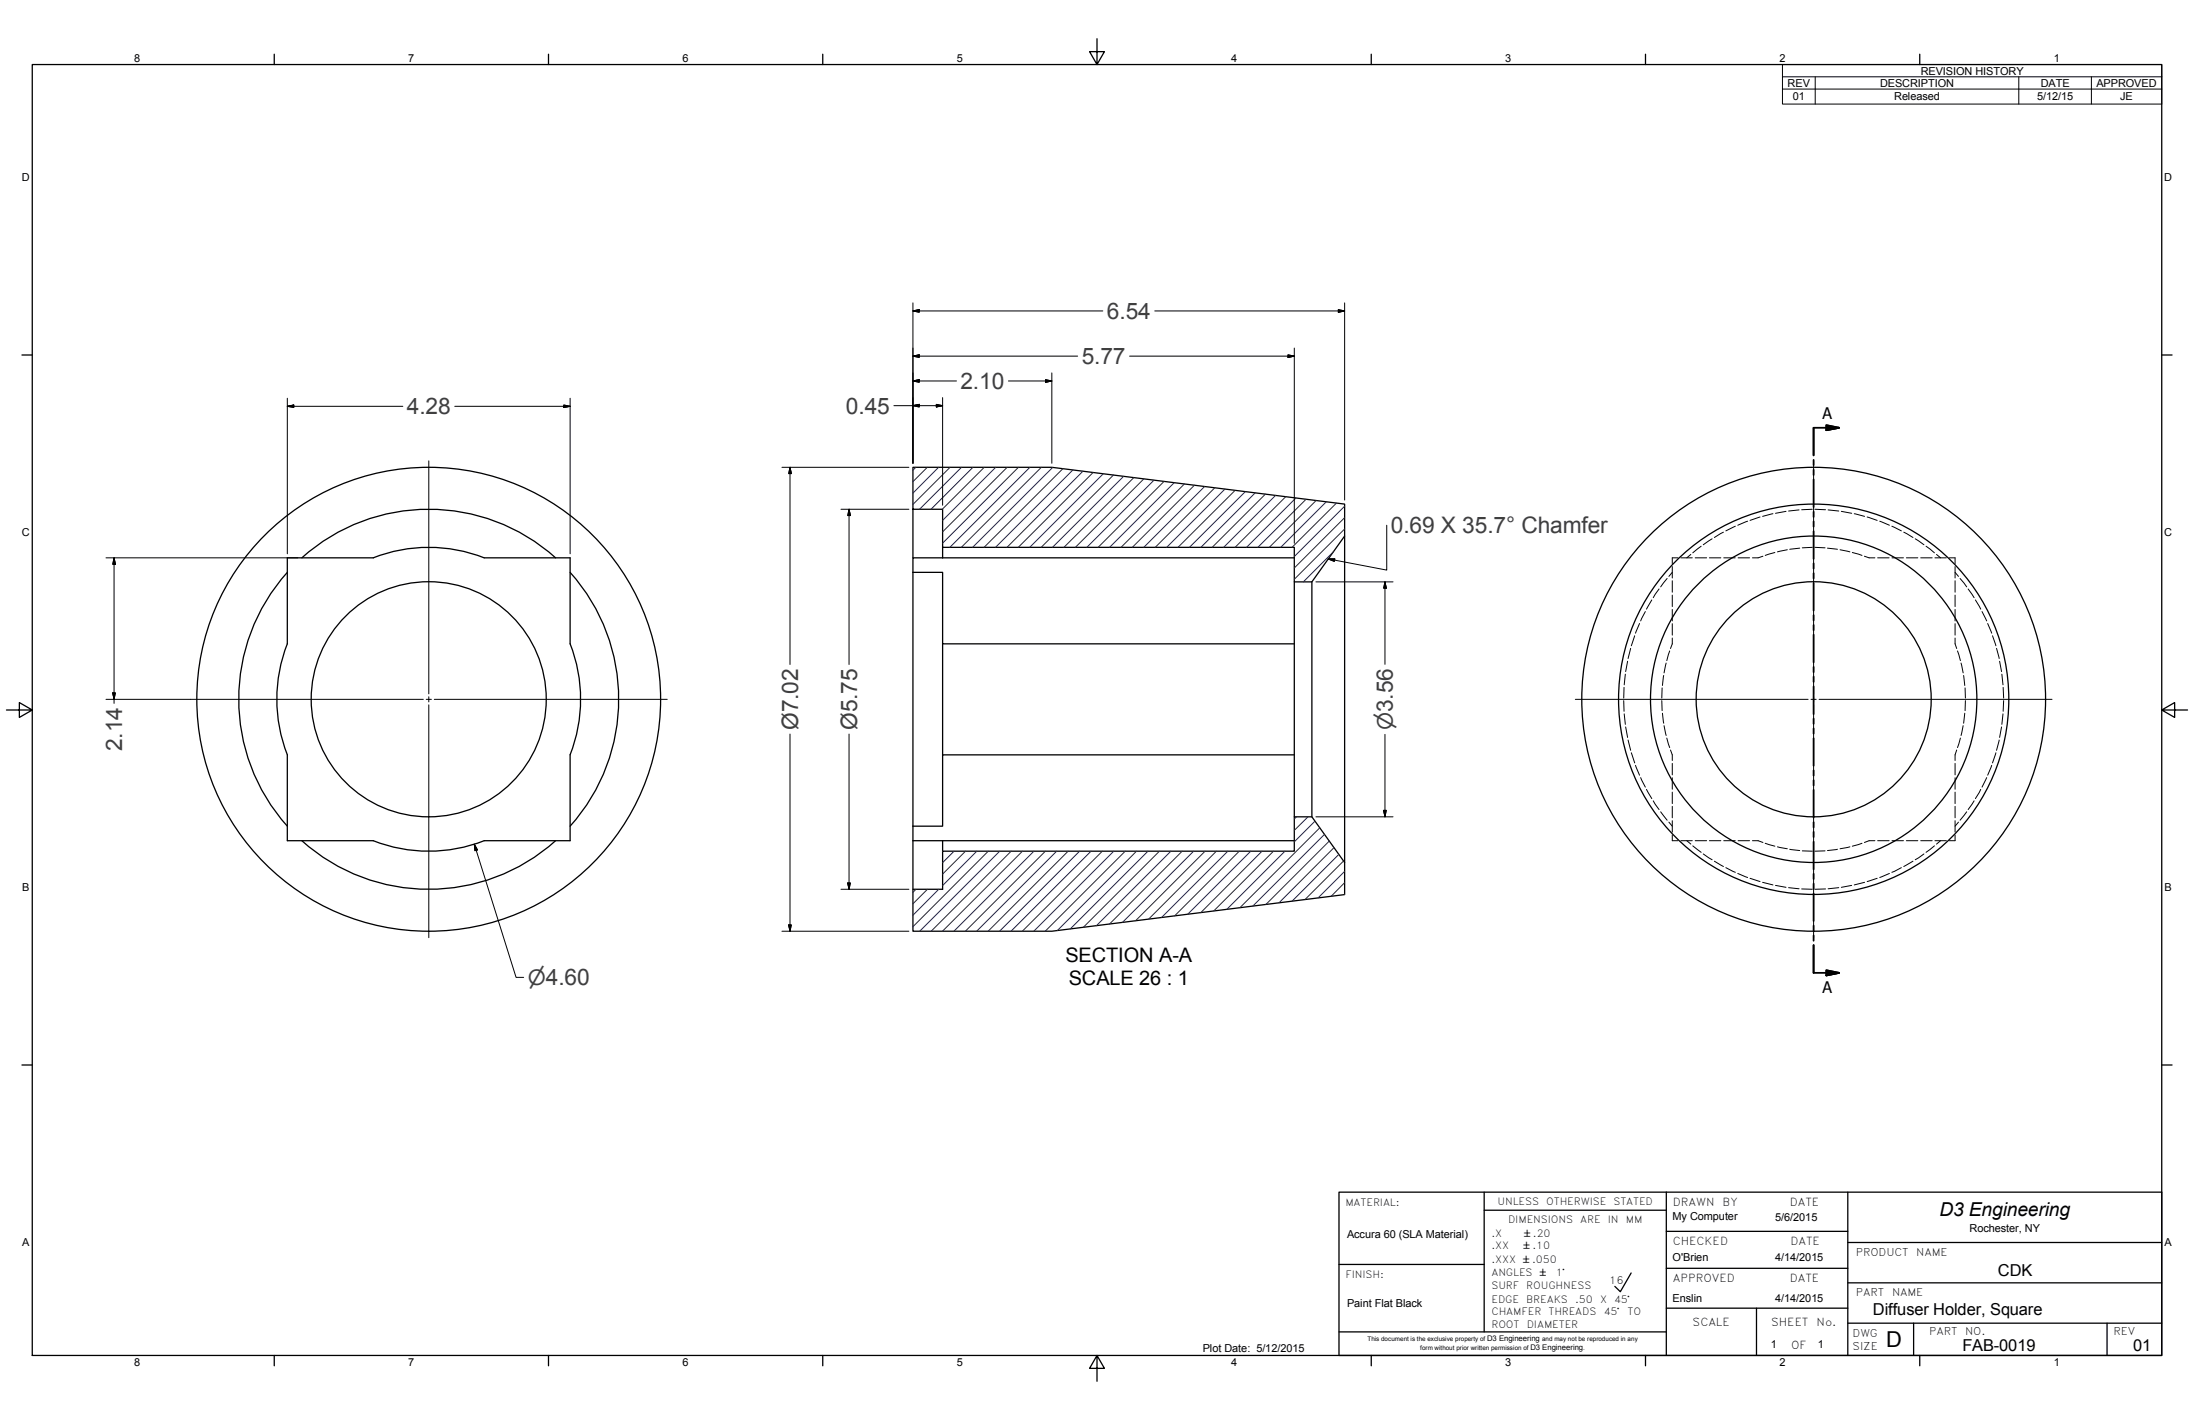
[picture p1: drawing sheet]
<svg xmlns="http://www.w3.org/2000/svg" width="864mm" height="559mm" viewBox="0 0 864 559" stroke-linecap="round" stroke-linejoin="round" font-family="sans-serif">
<!-- layer: Hidden Edges(ANSI) -->
<g fill="none" stroke="#000" stroke-width=".39">
<path d="M660.5 219.5h-2.3v2.3M661.6 219.5h4.5M665.5 218.2l-1.5 1.3M667.3 219.5h4.5M669.6 214.9l-3.3 2.7M672.8 219.5h4.6M673.9 212l-3.5 2.4M678.4 209.4l-3.6 2.1M678.5 219.5h4.5M683.1 207.1l-3.8 1.8M684.1 219.5h4.6M687.9 205.1l-3.9 1.6"/>
<path d="M692.8 203.5l-4 1.3M693.9 218.9l-1.9 .6h-2.2M697.9 202.2l-4.1 1M698.6 217.4l-3.8 1.2M703 201.2l-4.1 .8M703.5 216.3l-3.9 .9M708.2 200.7l-4.2 .4M708.4 215.7l-3.9 .5M713.4 200.4l-4.2 .2M713.4 215.4l-4 .2M714.4 215.4l4 .2M714.4 200.4l4.2 .2"/>
<path d="M719.3 215.7l4 .5M719.6 200.7l4.2 .4M724.3 216.3l3.9 .9M724.8 201.2l4.1 .8M729.1 217.4l3.8 1.2M729.9 202.2l4 1M733.9 218.9l1.8 .6h2.3M734.9 203.5l4 1.3M739.1 219.5h4.5M739.9 205.1l3.8 1.6M744.7 207.1l3.7 1.8M744.7 219.5h4.5"/>
<path d="M749.4 209.4l3.6 2.1M750.4 219.5h4.5M753.9 212l3.4 2.4M756 219.5h4.5M758.1 214.9l3.3 2.7M761.6 219.5h4.5M762.3 218.2l1.5 1.3M767.3 219.5h2.3v2.3M650.2 236.1l-2.1 3.6M653 231.8l-2.3 3.4M656.2 227.6l-2.5 3.3M658.2 222.9v4.6"/>
<path d="M658.2 228.5v4.5M658.2 234.2v4.5M658.2 239.8v4.5M658.2 225.2l-1.3 1.6M769.6 222.9v4.6M769.6 228.5v4.5M769.6 234.2v4.5M769.6 239.8v4.5M769.6 225.2l1.3 1.6M771.5 227.6l2.6 3.3M774.7 231.8l2.3 3.4M777.6 236.1l2.1 3.6"/>
<path d="M641.9 255.1l-1.1 4M643.4 250.2l-1.3 3.9M645.4 245.4l-1.6 3.8M647.6 240.7l-1.8 3.6M657.2 256.2l-1.1 3.8M658.2 245.4v4.5M658.2 251.1v2.3l-.7 1.8M769.6 245.4v4.5M769.6 251.1v2.3l.6 1.8M770.5 256.2l1.2 3.8M780.2 240.7l1.8 3.6M782.4 245.4l1.6 3.8"/>
<path d="M784.3 250.2l1.3 3.9M785.9 255.1l1 4M639.1 275.7l.2 4.2M639.3 270.5l-.2 4.2M639.8 265.3l-.5 4.2M640.7 260.2l-.8 4.1M654.1 275.7l.1 4M654.2 270.7l-.1 4M654.9 265.8l-.5 3.9M655.8 260.9l-.8 3.9M771.9 260.9l.8 3.9M772.9 265.8l.5 3.9"/>
<path d="M773.5 270.7l.1 4M773.6 275.7l-.1 4M787.1 260.2l.7 4.1M788 265.3l.4 4.2M788.5 270.5l.2 4.2M788.7 275.7l-.2 4.2M639.3 280.9l.5 4.2M639.9 286.1l.8 4.1M640.8 291.2l1.1 4.1M642.1 296.2l1.3 4M654.4 280.7l.5 3.9M655 285.6l.8 3.8"/>
<path d="M656.1 290.4l1.1 3.8M657.5 295.1l.7 2v2.2M770.2 295.1l-.6 2v2.2M771.7 290.4l-1.2 3.8M772.7 285.6l-.8 3.8M773.4 280.7l-.5 3.9M785.6 296.2l-1.3 4M786.9 291.2l-1 4.1M787.8 286.1l-.7 4.1M788.4 280.9l-.4 4.2M643.8 301.2l1.6 3.9M645.8 306l1.8 3.8"/>
<path d="M648.1 310.6l2.1 3.7M650.7 315.2l2.3 3.4M653.7 319.5l2.5 3.3M658.2 300.4v4.5M658.2 306.1v4.5M658.2 311.7v4.5M658.2 317.3v4.5M769.6 300.4v4.5M769.6 306.1v4.5M769.6 311.7v4.5M769.6 317.3v4.5M774.1 319.5l-2.6 3.3"/>
<path d="M777 315.2l-2.3 3.4M779.7 310.6l-2.1 3.7M782 306l-1.8 3.8M784 301.2l-1.6 3.9M656.9 323.5l1.3 1.6M658.2 323v4.5M658.2 328.6v2.2h2.3M661.6 330.8h4.5M664 330.8l1.5 1.4M666.3 332.9l3.3 2.5M667.3 330.8h4.5M670.4 336l3.5 2.3"/>
<path d="M672.8 330.8h4.6M674.8 338.9l3.6 2.1M678.5 330.8h4.5M684.1 330.8h4.6M689.8 330.8h2.2l1.9 .7M694.8 331.9l3.8 1.1M699.6 333.2l3.9 .8M704.5 334.2l3.9 .5M709.4 334.8l4 .2M718.4 334.8l-4 .2M723.3 334.2l-4 .5M728.2 333.2l-3.9 .8"/>
<path d="M732.9 331.9l-3.8 1.1M738 330.8h-2.3l-1.8 .7M739.1 330.8h4.5M744.7 330.8h4.5M750.4 330.8h4.5M753 338.9l-3.6 2.1M756 330.8h4.5M757.3 336l-3.4 2.3M761.4 332.9l-3.3 2.5M761.6 330.8h4.5M763.8 330.8l-1.5 1.4M769.6 323v4.5"/>
<path d="M769.6 328.6v2.2h-2.3M770.9 323.5l-1.3 1.6M679.3 341.4l3.8 1.9M684 343.7l3.9 1.6M688.8 345.6l4 1.3M693.8 347.2l4.1 1M698.9 348.4l4.1 .8M704 349.3l4.2 .5M709.2 349.8l4.2 .1M718.6 349.8l-4.2 .1M723.8 349.3l-4.2 .5M728.9 348.4l-4.1 .8"/>
<path d="M733.9 347.2l-4 1M738.9 345.6l-4 1.3M743.7 343.7l-3.8 1.6M748.4 341.4l-3.7 1.9"/>
</g>
<!-- layer: Visible Edges(ANSI) -->
<g fill="none" stroke="#000" stroke-width=".51">
<path d="M359.3 183.9h54.7l115.3 14.5v12.5l-12.9 18.1h-6.9v-13.6h-138.5v-15h-11.7zM118.8 219.5a74.8 74.8 0 0 1 99.9 0M359.3 200.4v19.1M371 219.5h-11.7v5.7M371 219.5h138.5M371 215.4v4.1M529.3 210.9v128.5M113.1 225.2a74.8 74.8 0 0 0 0 99.9M224.4 225.3a74.8 74.8 0 0 1 0 99.8M359.3 225.2h11.7v28.2h138.5M359.3 225.2v124.7M509.5 229v92.4"/>
<path d="M516.4 229v92.4M113.1 253.4v-33.9h33.8a59.9 59.9 0 0 1 43.7 0h33.8v33.9a59.7 59.7 0 0 1 0 43.6M113.1 253.3a59.8 59.8 0 0 0 0 43.7M371 253.4v43.7M113.1 297.1v33.7h33.8a59.7 59.7 0 0 0 43.7 0h33.8v-33.7M509.5 297.1h-138.5v28h-11.7M118.8 330.8a74.8 74.8 0 0 0 99.9 0M359.3 330.8h150.2M371 335h138.5v-13.6h6.9l12.9 18v12.6l-115.3 14.5h-54.7v-16.6h11.7zM371 330.8v4.2M713.9 352a76.8 76.8 0 0 1-67.3-113.8 76.8 76.8 0 0 1 132.1-4.4 76.8 76.8 0 0 1-59.6 118l-5.2 .2M713.9 366.5a91.3 91.3 0 0 1-80-135.2 91.3 91.3 0 0 1 157-5.3 91.3 91.3 0 0 1-70.8 140.2l-6.2 .3"/>
<circle cx="168.8" cy="275.2" r="91.3"/>
<circle cx="168.8" cy="275.2" r="46.3"/>
<circle cx="713.9" cy="275.2" r="64.2"/>
<circle cx="713.9" cy="275.2" r="46.3"/>
</g>
<!-- layer: Section View Lines(ANSI) -->
<g fill="none" stroke="#000" stroke-width=".7">
<path d="M718.9 167.3l5 1-5 1zM723.9 168.3h-10v10.9M713.9 181v2.1M713.9 184.8v2.1M713.9 188.7v10.9M713.9 201.4v2.1M713.9 205.2v2.1M713.9 209v11M713.9 221.7v2.1M713.9 225.6v2M713.9 229.4v10.9M713.9 242.1v2.1"/>
<path d="M713.9 245.9v2.1M713.9 249.7v11M713.9 262.4v2.1M713.9 266.3v2.1M713.9 270.1v11M713.9 282.8v2.1M713.9 286.6v2.1M713.9 290.5v10.9M713.9 303.1v2.1M713.9 307v2.1M713.9 310.8v11M713.9 323.5v2.1"/>
<path d="M713.9 327.3v2.1M713.9 331.2v10.9M713.9 343.9v2M713.9 347.7v2.1M713.9 351.6v10.9M713.9 364.2v2.1M713.9 368.1v2.1M713.9 371.9v10.9h10M718.9 381.8l5 1-5 1.1z"/>
</g>
<path d="M718.9 169.3l5-1zM718.9 167.3l5 1-5 1zM718.9 383.9l5-1.1zM718.9 381.8l5 1-5 1.1z" fill="#000" stroke="#000" stroke-width=".7"/>
<!-- layer: Border_0 -->
<g fill="none" stroke="#000" stroke-width=".51">
<path d="M431.8 15.2v10.2l-2.9-5.1h5.8l-2.9 5.1M12.7 25.4h838.2v508h-838.2zM107.9 21.3v4.1M215.9 21.3v4.1M323.8 21.3v4.1M539.8 21.3v4.1M647.7 21.3v4.1M755.6 21.3v4.1M8.6 139.7h4.1M850.9 139.7h4.1M2.5 279.4h10.2l-5.1-2.9v5.8l5.1-2.9M850.9 279.4l5.1 2.9v-5.8l-5.1 2.9h10.2"/>
<path d="M8.6 419.1h4.1M850.9 419.1h4.1M107.9 533.4v4.1M215.9 533.4v4.1M323.8 533.4v4.1M431.8 533.4l2.9 5.1h-5.8l2.9-5.1v10.2M539.8 533.4v4.1M647.7 533.4v4.1M755.6 533.4v4.1"/>
</g>
<!-- layer: Hatch -->
<g fill="none" stroke="#1e1e47" stroke-width=".39">
<path d="M360.5 183.9l-1.2 1.1M365 183.9l-5.7 5.6M369.4 183.9l-10.1 10.2M374 183.9l-14.7 14.6M378.5 183.9l-16.6 16.5M383 183.9l-16.5 16.5M387.4 183.9l-16.5 16.5M391.9 183.9l-20.9 20.9M396.4 183.9l-25.4 25.4M400.9 183.9l-29.9 29.8M405.4 183.9l-31.5 31.5M409.9 183.9l-31.5 31.5"/>
<path d="M414.3 184l-31.5 31.4M418.3 184.5l-31 30.9M422.3 184.9l-30.4 30.5M426.3 185.4l-29.9 30M430.3 185.9l-29.5 29.5M434.3 186.4l-29 29M438.3 186.9l-28.5 28.5M442.3 187.5l-28 27.9M446.3 188l-27.5 27.4M450.2 188.5l-26.9 26.9M454.2 189l-26.4 26.4M458.2 189.4l-26 26"/>
<path d="M462.2 189.9l-25.4 25.5M466.2 190.4l-24.9 25M470.2 190.9l-24.5 24.5M474.2 191.5l-24 23.9M478.2 192l-23.5 23.4M482.2 192.5l-23 22.9M486.2 193l-22.5 22.4M490.2 193.5l-22 21.9M494.1 193.9l-21.4 21.5M498.1 194.4l-21 21M502.1 194.9l-20.5 20.5M506.1 195.5l-19.9 19.9"/>
<path d="M510.1 196l-19.4 19.4M514.1 196.5l-19 18.9M518 197l-18.4 18.4M522 197.5l-17.9 17.9M526 198l-17.4 17.4M529.3 199.2l-19.8 19.8M525 217l-12 12M529.3 208.2l-19.8 19.8M529.3 203.7l-19.8 19.8M371 335h.1M375.5 335l-4.5 4.5M380 335l-9 9"/>
<path d="M384.5 335l-13.5 13.5M389 335l-29.7 29.7M393.5 335l-31.5 31.5M398 335l-31.5 31.5M402.5 335l-31.5 31.5M407 335l-31.5 31.5M411.5 335l-31.5 31.5M415.9 335l-31.5 31.5M420.4 335l-31.5 31.5M424.9 335l-31.5 31.5M429.5 335l-31.5 31.5M433.9 335l-31.5 31.5"/>
<path d="M438.4 335l-31.5 31.5M442.9 335l-31.5 31.5M447.4 335l-31.2 31.2M451.9 335l-30.6 30.6M456.4 335l-30 29.9M460.9 335l-29.4 29.3M465.3 335l-28.6 28.7M469.8 335l-28 28M474.3 335l-27.3 27.3M478.8 335l-26.7 26.7M483.3 335l-26.1 26.1M487.8 335l-25.5 25.4"/>
<path d="M492.3 335l-24.8 24.8M496.8 335l-24.2 24.2M501.3 335l-23.5 23.5M505.8 335l-22.9 22.8M510.3 321.4l-.8 .9M514.9 321.4l-5.4 5.4M517.6 323.2l-8.1 8.1M519.5 325.8l-31.4 31.4M521.3 328.4l-28.2 28.2M523.2 331l-24.9 24.9M525.1 333.6l-21.7 21.7M527 336.2l-18.4 18.4"/>
<path d="M528.8 338.8l-15.1 15.1M360.6 349.9l-1.3 1.3M365.1 349.9l-5.8 5.8M369.5 349.9l-10.2 10.3M529.3 351.9l-.2 .1M529.3 347.3l-5.3 5.4M529.3 342.9l-10.4 10.4"/>
</g>
<!-- layer: Sketch Geometry(ANSI) -->
<g fill="none" stroke="#000" stroke-width=".51">
<path d="M527 469.1h323.9v64.3h-323.9zM584.2 469.1v55M584.2 476.2h71.7M655.9 469.1v64.3M727.3 469.1v64.3M527 497.6h57.2M655.9 484.6h71.4M655.9 499.1h71.4M727.3 488.9h123.6M642 501l-4.2 7.3-2.2-2.1M655.9 514.8h71.4M691.4 514.8v18.6"/>
<path d="M727.3 504.8h123.6M527 524.1h128.9M727.3 520.7h123.6M753.2 520.7v12.7M829.4 520.7v12.7"/>
</g>
<!-- layer: Symbols(ANSI) -->
<path d="M701.6 30.2v-4.8h149.3v4.8M701.6 35.1h149.3M714.5 30.2v10.8M794.6 30.2v10.8M823.2 30.2v10.8M850.9 30.2h-149.3v4.9M850.9 30.2v10.8h-149.3v-5.9M522.8 220h2.6l-.2 .9zM545.8 206.7v17.6l-23-4.3" fill="none" stroke="#000" stroke-width=".39"/>
<!-- layer: Dimensions(ANSI) -->
<g fill="none" stroke="#000" stroke-width=".39">
<path d="M359.3 119.2v63.1M529.3 119.2v77.6M359.3 122.4l2.5-.5v1zM359.3 122.4h74.8M454.5 122.4h74.8M507 139.6l2.5 .5-2.5 .6zM509.5 137v76.8M526.8 121.9l2.5 .5-2.5 .5zM113.1 159.9l2.5-.5v.9zM113.1 159.9h45.5M113.1 156.7v61.2M179 159.9h45.4"/>
<path d="M221.9 159.4l2.5 .5-2.5 .4zM224.4 156.7v61.2M351.9 159.6h19.1M359.3 159.6l2.5-.5v1zM359.3 149.9l2.5-.5v1zM359.3 140.1l2.5-.5v1.1zM359.3 149.9h17.2M359.3 140.1h64.9M368.6 159.1l2.4 .5-2.4 .5zM371 156.5v42.3M396.9 149.9h17.1M411.5 149.4l2.5 .5-2.5 .5z"/>
<path d="M414 146.7v35.6M444.6 140.1h64.9M307.8 183.9h50M311 183.9l.5 2.5h-1zM311 183.9v77.6M41.7 219.5h75.5M44.9 219.5l.5 2.6h-1zM44.9 219.5v57.3M331 200.4h26.8M334.2 200.4l.5 2.5h-1zM334.2 200.4v61.1M518 229h30.3"/>
<path d="M545.1 229l.6 2.5h-1.1zM545.1 229v32.4M41.7 275.2h33.2M44.4 272.7h1l-.5 2.5zM311 288.9v77.6M334.2 288.9v61M545.1 289v32.4M544.6 318.9h1.1l-.6 2.5zM186.7 332.2l1.2 2.3-1 .3zM186.7 332.2l16.4 52.4h3M518 321.4h30.3M331 349.9h26.8"/>
<path d="M333.7 347.5h1l-.5 2.4zM307.8 366.5h50M310.5 364h1l-.5 2.5z"/>
</g>
<g fill="#000" stroke="#000" stroke-width=".39">
<path d="M359.3 140.1l2.5-.5zM359.3 140.1l2.5-.5v1.1zM359.3 122.4l2.5-.5zM359.3 122.4l2.5-.5v1zM526.8 122.9l2.5-.5zM526.8 121.9l2.5 .5-2.5 .5zM113.1 159.9l2.5-.5zM113.1 159.9l2.5-.5v.9zM359.3 159.6l2.5-.5zM359.3 159.6l2.5-.5v1zM359.3 149.9l2.5-.5zM359.3 149.9l2.5-.5v1z"/>
<path d="M411.5 150.4l2.5-.5zM411.5 149.4l2.5 .5-2.5 .5zM507 140.7l2.5-.6zM507 139.6l2.5 .5-2.5 .6zM221.9 160.3l2.5-.4zM221.9 159.4l2.5 .5-2.5 .4zM368.6 160.1l2.4-.5zM368.6 159.1l2.4 .5-2.4 .5zM311 183.9l.5 2.5zM311 183.9l.5 2.5h-1zM334.2 200.4l.5 2.5zM334.2 200.4l.5 2.5h-1z"/>
<path d="M44.9 219.5l.5 2.6zM44.9 219.5l.5 2.6h-1zM545.1 229l.6 2.5zM545.1 229l.6 2.5h-1.1zM44.4 272.7l.5 2.5zM44.4 272.7h1l-.5 2.5zM544.6 318.9l.5 2.5zM544.6 318.9h1.1l-.6 2.5zM186.7 332.2l1.2 2.3zM186.7 332.2l1.2 2.3-1 .3zM333.7 347.5l.5 2.4zM333.7 347.5h1l-.5 2.4z"/>
<path d="M310.5 364l.5 2.5zM310.5 364h1l-.5 2.5z"/>
</g>
<!-- layer: Center Mark(ANSI) -->
<path d="M168.8 181.4v91.6M713.9 181.4v91.6M74.9 275.2h91.7M167.8 275.2h2M168.8 274.2v2M168.8 277.4v91.6M170.9 275.2h91.7M620.1 275.2h91.6M712.9 275.2h2M713.9 274.2v2M713.9 277.4v91.6M716 275.2h91.7" fill="none" stroke="#000" stroke-width=".39"/>
<!-- layer: Symbols(ANSI) -->
<path d="M522.8 220h2.6zM522.8 220h2.6l-.2 .9z" fill="#000" stroke="#000" stroke-width=".39"/>
<g font-size="9" fill="#3f3f3f">
<text x="435.7" y="125.5">6.54</text>
<text x="425.8" y="143.3">5.77</text>
<text x="378.1" y="153">2.10</text>
<text x="160.1" y="163">4.28</text>
<text x="333" y="162.8">0.45</text>
<text x="547.5" y="209.9">0.69 X 35.7° Chamfer</text>
<text x="314.1" y="287.3" transform="rotate(-90 314.1 287.3)">Ø7.02</text>
<text x="337.4" y="287.3" transform="rotate(-90 337.4 287.3)">Ø5.75</text>
<text x="48.1" y="295.7" transform="rotate(-90 48.1 295.7)">2.14</text>
</g>
<text font-size="8.6" x="742.4" y="530.1">D</text>
<g font-size="8.3" fill="#3f3f3f">
<text x="548.2" y="287.4" transform="rotate(-90 548.2 287.4)">⌀3.56</text>
<text x="207.8" y="387.7">⌀4.60</text>
</g>
<g font-size="7.9">
<text x="419.4" y="378.7">SECTION A-A</text>
<text x="420.7" y="387.5">SCALE 26 : 1</text>
</g>
<text font-size="7.6" x="763.5" y="478.5">D3 Engineering</text>
<g font-size="6.5">
<text x="786.4" y="502">CDK</text>
<text x="737.2" y="517.3">Diffuser Holder, Square</text>
<text x="772.4" y="531.7">FAB-0019</text>
<text x="839.6" y="531.7">01</text>
</g>
<g font-size="6.3">
<text x="717.4" y="164.8">A</text>
<text x="717.4" y="390.9">A</text>
</g>
<g font-size="4.3">
<text x="52.8" y="24.4">8</text>
<text x="160.7" y="24.4">7</text>
<text x="268.7" y="24.4">6</text>
<text x="376.6" y="24.4">5</text>
<text x="484.6" y="24.4">4</text>
<text x="592.5" y="24.4">3</text>
<text x="700.5" y="24.4">2</text>
<text x="756" y="29.3">REVISION HISTORY</text>
<text x="808.4" y="24.4">1</text>
<text x="703.6" y="34.2">REV</text>
<text x="740" y="34.2">DESCRIPTION</text>
<text x="803.3" y="34.2">DATE</text>
<text x="825.2" y="34.2">APPROVED</text>
<text x="705.7" y="39.5">01</text>
<text x="745.6" y="39.5">Released</text>
<text x="801.8" y="39.5">5/12/15</text>
<text x="834.6" y="39.5">JE</text>
<text x="8.6" y="71.4">D</text>
<text x="851.9" y="71.4">D</text>
<text x="8.6" y="211.1">C</text>
<text x="851.9" y="211.1">C</text>
<text x="8.8" y="350.8">B</text>
<text x="852" y="350.8">B</text>
<text x="658.4" y="474.5">DRAWN</text>
<text x="678.1" y="474.5">BY</text>
<text x="704.5" y="474.5">DATE</text>
<text x="658.4" y="480.1">My Computer</text>
<text x="698.8" y="480.6">5/6/2015</text>
<text x="775.3" y="484.7">Rochester, NY</text>
<text x="8.8" y="490.5">A</text>
<text x="530.2" y="487.3">Accura 60 (SLA Material)</text>
<text x="658.4" y="489.9">CHECKED</text>
<text x="704.7" y="489.9">DATE</text>
<text x="852" y="490.5">A</text>
<text x="658.4" y="496.3">O'Brien</text>
<text x="698.8" y="496.3">4/14/2015</text>
<text x="658.4" y="504.4">APPROVED</text>
<text x="704.5" y="504.4">DATE</text>
<text x="530.2" y="514.2">Paint Flat Black</text>
<text x="658.4" y="512.5">Enslin</text>
<text x="698.8" y="512.5">4/14/2015</text>
<text x="666.2" y="521.8">SCALE</text>
<text x="697.2" y="521.8">SHEET</text>
<text x="715" y="521.8">No.</text>
<text x="473.5" y="532.2">Plot Date: 5/12/2015</text>
<text x="697" y="530.3">1</text>
<text x="705" y="531">OF</text>
<text x="715.5" y="530.4">1</text>
<text x="52.8" y="537.5">8</text>
<text x="160.7" y="537.5">7</text>
<text x="268.7" y="537.5">6</text>
<text x="376.6" y="537.5">5</text>
<text x="484.6" y="537.5">4</text>
<text x="592.5" y="537.5">3</text>
<text x="700.5" y="537.5">2</text>
<text x="808.4" y="537.5">1</text>
</g>
<g font-size="4.2">
<text x="730.5" y="494.3">PRODUCT</text>
<text x="754.3" y="494.3">NAME</text>
<text x="730.5" y="510.2">PART</text>
<text x="744.7" y="510.2">NAME</text>
<text x="729.2" y="526">DWG</text>
<text x="759.3" y="525.5">PART</text>
<text x="773.6" y="525.5">NO.</text>
<text x="831.9" y="525.5">REV</text>
<text x="729.2" y="531.1">SIZE</text>
</g>
<text font-size="4.1" x="633.4" y="505.3">16</text>
<g font-size="3.9">
<text x="529.6" y="474.5">MATERIAL:</text>
<text x="589.4" y="474.2">UNLESS OTHERWISE</text>
<text x="635.1" y="474.2">STATED</text>
<text x="593.6" y="481.1">DIMENSIONS</text>
<text x="622" y="481.1">ARE</text>
<text x="632.9" y="481.1">IN</text>
<text x="640" y="481.1">MM</text>
<text x="587.1" y="491.6">.XX</text>
<text x="587.1" y="486.7">.X</text>
<text x="587.1" y="497">.XXX</text>
<text x="529.6" y="502.9">FINISH:</text>
<text x="587.1" y="502">ANGLES</text>
<text x="612.5" y="502">1°</text>
<text x="587.1" y="507.4">SURF</text>
<text x="600.8" y="507.4">ROUGHNESS</text>
<text x="587.1" y="512.8">EDGE BREAKS .50</text>
<text x="629.8" y="512.8">X 45°</text>
<text x="587.1" y="517.6">CHAMFER THREADS</text>
<text x="631.3" y="517.6">45°</text>
<text x="640.7" y="517.6">TO</text>
<text x="587.1" y="522.6">ROOT</text>
<text x="601" y="522.6">DIAMETER</text>
</g>
<g font-size="3.8">
<text x="599.7" y="491.6">±.10</text>
<text x="599.9" y="486.7">±.20</text>
<text x="599.6" y="497">±.050</text>
<text x="606.1" y="502">±</text>
</g>
<g font-size="3">
<text x="585.3" y="527.9">D3 Engineering</text>
<text x="602.4" y="531.2">D3 Engineering</text>
</g>
<g font-size="2.5">
<text x="538.3" y="527.9">This document is the exclusive property of</text>
<text x="607" y="527.9">and may not be reproduced in any</text>
<text x="559.1" y="531.2">form without prior written permission of</text>
<text x="623.2" y="531.2">.</text>
</g>
</svg>
